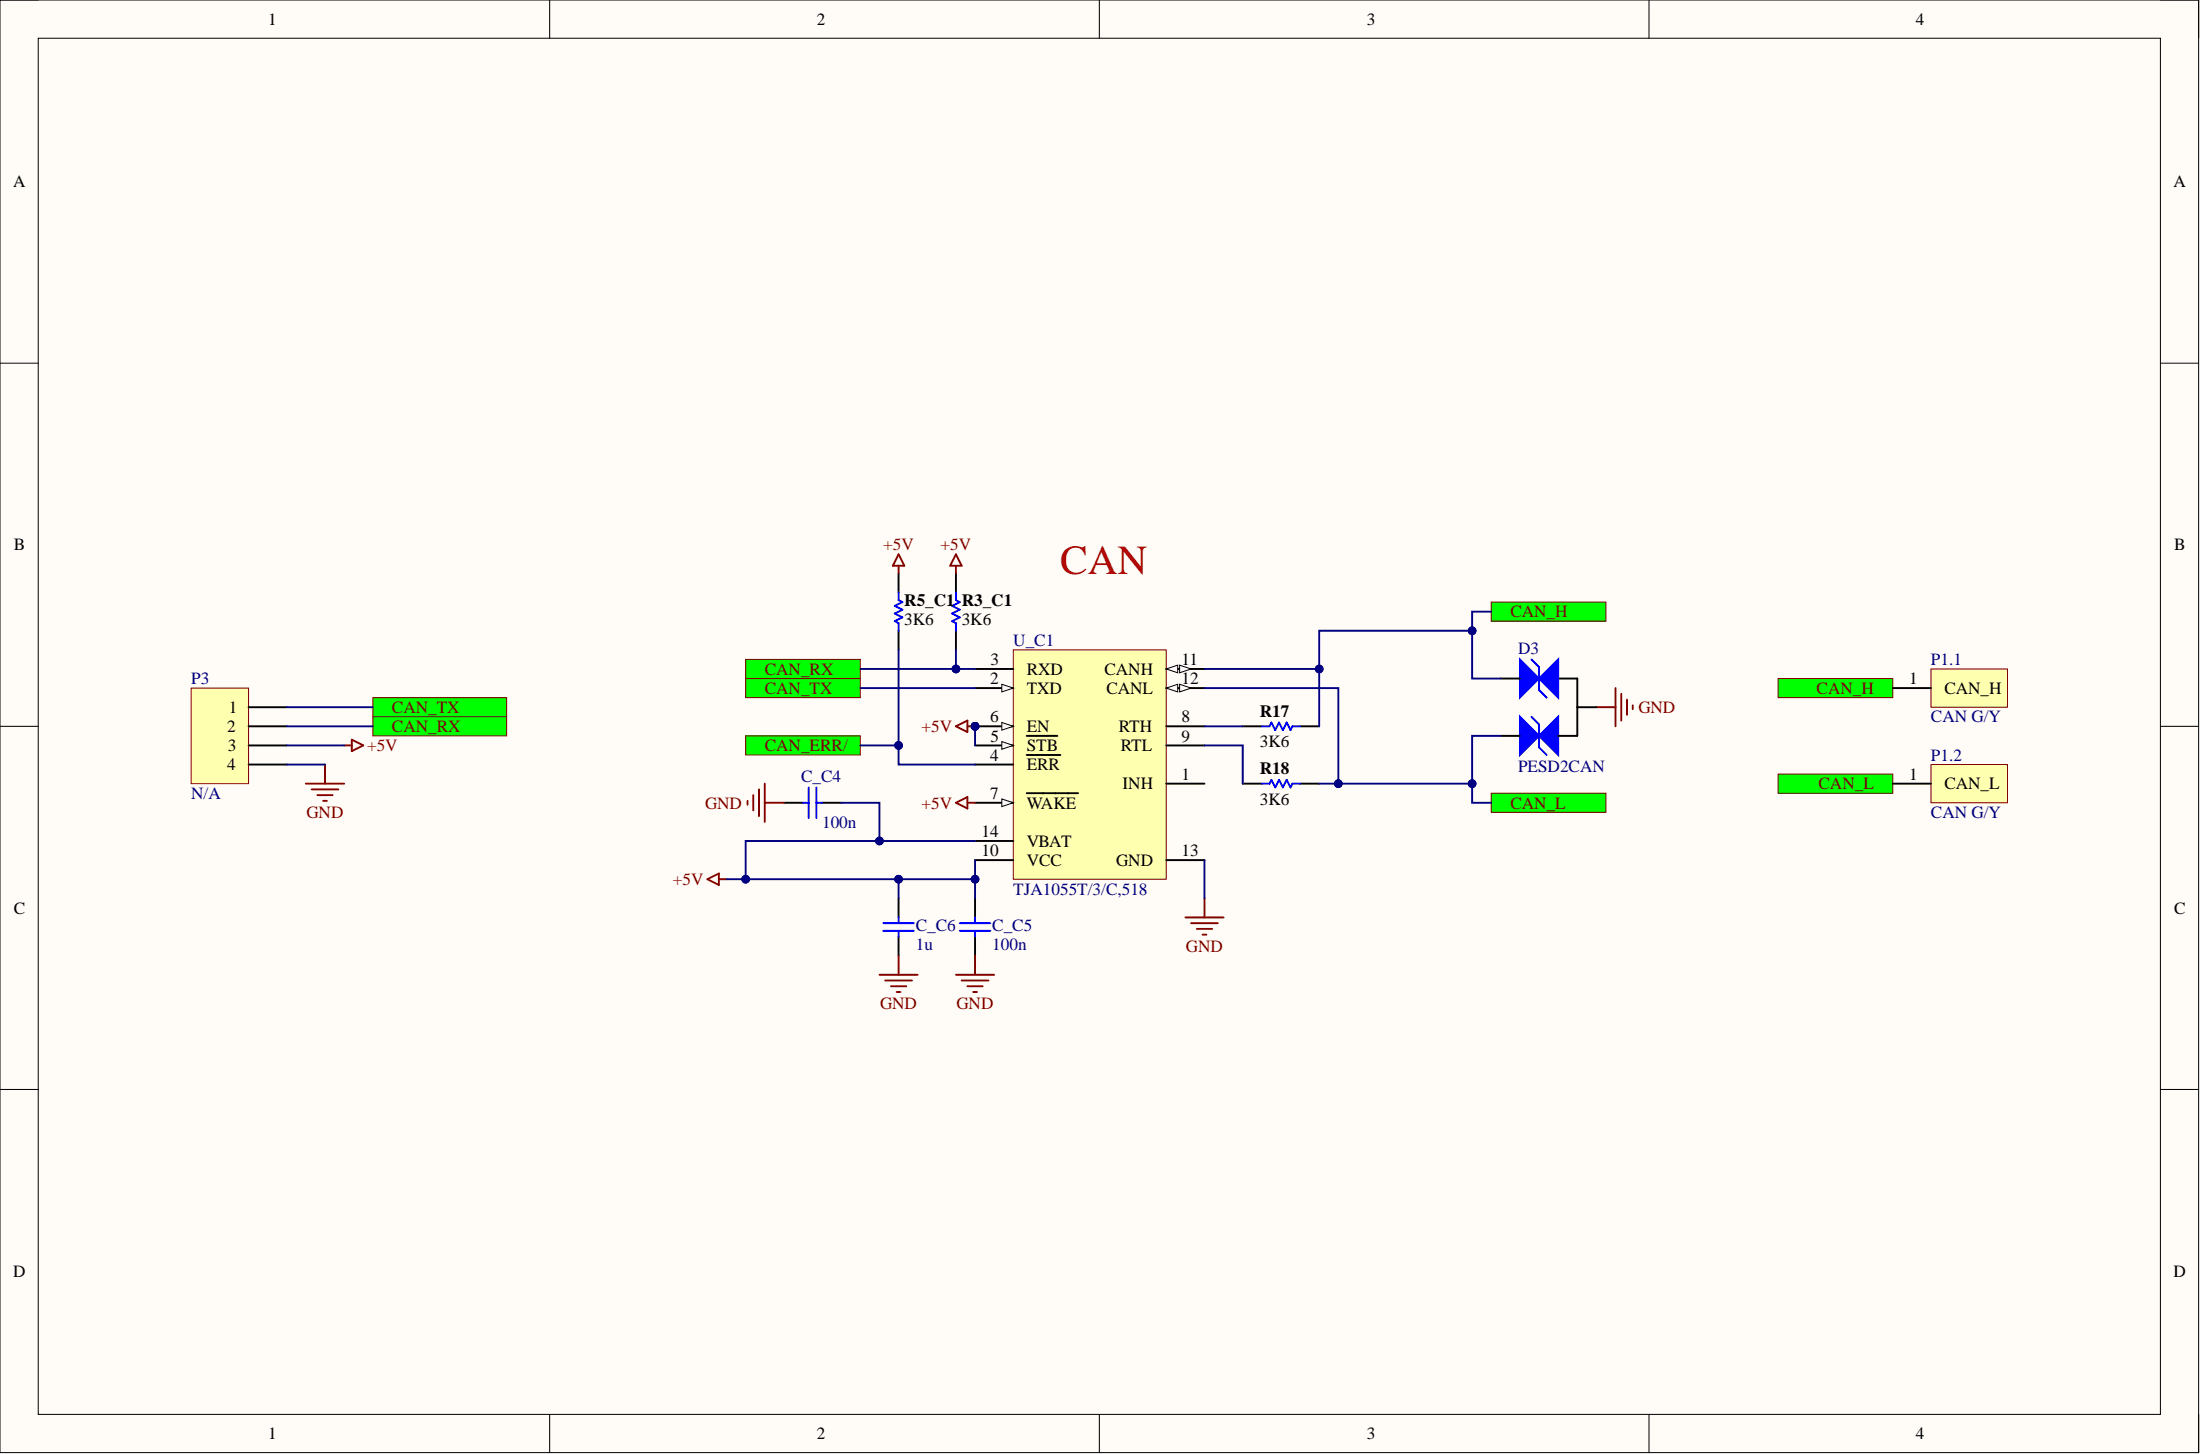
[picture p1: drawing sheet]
<svg xmlns="http://www.w3.org/2000/svg" width="292mm" height="193mm" viewBox="0 0 292 193" stroke-linecap="round" stroke-linejoin="round" font-family="sans-serif">
<path d="M0 0h291.9v192.8h-291.9z" fill-rule="evenodd" fill="#fffcf8"/>
<path d="M0 0h291.9v192.8h-291.9z" fill="none" stroke="#000" stroke-width=".13"/>
<path d="M5.1 5.1h281.7v182.6h-281.7z" fill-rule="evenodd" fill="#fffcf8"/>
<g fill="none" stroke="#000" stroke-width=".13">
<path d="M0 0h5.1M5.1 5.1h281.7v182.6h-281.7zM73 0v5.1M146 0v5.1M218.9 0v5.1M286.8 0h5.1v5.1M0 48.2h5.1M286.8 48.2h5.1M0 96.4h5.1M286.8 96.4h5.1M0 144.6h5.1M286.8 144.6h5.1"/>
<path d="M73 187.7v5.1M146 187.7v5.1M218.9 187.7v5.1M291.9 187.7v5.1"/>
</g>
<path d="M236.1 102.7h15.2v2.6h-15.2z" fill-rule="evenodd" fill="#0f0"/>
<path d="M236.1 102.7h15.2v2.6h-15.2z" fill="none" stroke="#800000" stroke-width=".13"/>
<path d="M236.1 90.1h15.2v2.5h-15.2z" fill-rule="evenodd" fill="#0f0"/>
<path d="M236.1 90.1h15.2v2.5h-15.2z" fill="none" stroke="#800000" stroke-width=".13"/>
<path d="M256.4 101.5h10.1v5h-10.1z" fill-rule="evenodd" fill="#ffffb0"/>
<path d="M256.4 101.5h10.1v5h-10.1z" fill="none" stroke="#800000" stroke-width=".13"/>
<path d="M251.3 104h5.1" fill="none" stroke="#000" stroke-width=".25"/>
<path d="M256.4 88.8h10.1v5.1h-10.1z" fill-rule="evenodd" fill="#ffffb0"/>
<path d="M256.4 88.8h10.1v5.1h-10.1z" fill="none" stroke="#800000" stroke-width=".13"/>
<path d="M251.3 91.3h5.1" fill="none" stroke="#000" stroke-width=".25"/>
<path d="M99 90.1h15.2v2.5h-15.2z" fill-rule="evenodd" fill="#0f0"/>
<path d="M99 90.1h15.2v2.5h-15.2z" fill="none" stroke="#800000" stroke-width=".13"/>
<path d="M104.1 106.5h2.5M109.2 106.5h2.5M129.5 119.2v2.6M129.5 124.3v2.5" fill="none" stroke="#000" stroke-width=".25"/>
<path d="M106.6 106.5h.8M107.4 104.5v4.1M108.4 104.5v4.1M108.4 106.5h.8M127.4 123.5h4.1M127.4 122.5h4.1M129.5 121.8v.7M129.5 123.5v.8" fill="none" stroke="#00f" stroke-width=".25"/>
<path d="M159.9 119.2v2.6M157.4 121.8h5.1M158.1 122.5h3.6M158.9 123.3h2M159.7 124h.5" fill="none" stroke="#800000" stroke-width=".25"/>
<path d="M198 105.3h15.2v2.5h-15.2z" fill-rule="evenodd" fill="#0f0"/>
<path d="M198 105.3h15.2v2.5h-15.2z" fill="none" stroke="#800000" stroke-width=".13"/>
<path d="M198 79.9h15.2v2.5h-15.2z" fill-rule="evenodd" fill="#0f0"/>
<path d="M198 79.9h15.2v2.5h-15.2z" fill="none" stroke="#800000" stroke-width=".13"/>
<path d="M212 93.9h2.5M214.5 91.3v5.1M215.3 92.1v3.5M216 92.8v2.1M216.8 93.6v.5" fill="none" stroke="#800000" stroke-width=".25"/>
<path d="M209.4 90.1v3.8h2.6" fill="none" stroke="#000" stroke-width=".25"/>
<path d="M201.8 95.1l2.5 2.6-2.5 2.5z" fill="#00f"/>
<path d="M201.8 95.1l2.5 2.6-2.5 2.5z" fill="none" stroke="#00f" stroke-width=".25"/>
<path d="M204.3 97.7l2.6-2.6v5.1z" fill="#00f"/>
<path d="M203.3 95.1l1 1v3.1l1.1 1M204.3 97.7l2.6-2.6v5.1z" fill="none" stroke="#00f" stroke-width=".25"/>
<path d="M199.3 97.7h2.5M206.9 90.1h2.5M209.4 93.9v3.8h-2.5" fill="none" stroke="#000" stroke-width=".25"/>
<path d="M201.8 87.5l2.5 2.6-2.5 2.5z" fill="#00f"/>
<path d="M201.8 87.5l2.5 2.6-2.5 2.5z" fill="none" stroke="#00f" stroke-width=".25"/>
<path d="M204.3 90.1l2.6-2.6v5.1z" fill="#00f"/>
<path d="M167.5 96.4h1.1l.2-.5 .5 1 .5-1 .5 1 .5-1 .5 1 .3-.5h1M203.3 87.5l1 1v3.1l1.1 1M204.3 90.1l2.6-2.6v5.1zM167.5 104h1.1l.2-.5 .5 1 .5-1 .5 1 .5-1 .5 1 .3-.5h1M117.3 123.5h4M117.3 122.5h4M119.3 121.8v.7M119.3 123.5v.8" fill="none" stroke="#00f" stroke-width=".25"/>
<path d="M165 96.4h2.5M172.6 96.4h2.6M199.3 90.1h2.5M119.3 119.2v2.6M165 104h2.5M172.6 104h2.6M119.3 124.3v2.5" fill="none" stroke="#000" stroke-width=".25"/>
<g fill="none" stroke="#800000" stroke-width=".25">
<path d="M93.9 116.7l1.5-.8v1.5zM95.4 116.7h1.1M99.3 106.3v.5M100 105.5v2.1M100.8 104.8v3.5M101.5 104v5.1M101.5 106.5h2.6M116.8 129.4h5M117.5 130.1h3.6M118.3 130.9h2M119.1 131.7h.5M119.3 126.8v2.6"/>
<path d="M126.9 129.4h5.1M127.7 130.1h3.5M128.4 130.9h2.1M129.2 131.7h.5M129.5 126.8v2.6"/>
</g>
<circle cx="129.5" cy="96.4" r=".51" fill="#000080"/>
<circle cx="129.5" cy="96.4" r=".51" fill="none" stroke="#000080" stroke-width=".13"/>
<path d="M134.5 86.2h20.3v30.5h-20.3z" fill-rule="evenodd" fill="#ffffb0"/>
<path d="M134.5 86.2h20.3v30.5h-20.3z" fill="none" stroke="#800000" stroke-width=".13"/>
<path d="M129.5 91.3h5M154.8 104h5.1" fill="none" stroke="#000" stroke-width=".25"/>
<path d="M133 90.8l1.5 .5-1.5 .5z" fill="#f8fcff"/>
<path d="M133 90.8l1.5 .5-1.5 .5z" fill="none" stroke="#000" stroke-width=".13"/>
<path d="M129.5 88.8h5M129.5 98.9h5M129.5 101.5h5M136.3 100.2h4.5" fill="none" stroke="#000" stroke-width=".25"/>
<path d="M133 98.4l1.5 .5-1.5 .5z" fill="#f8fcff"/>
<path d="M133 98.4l1.5 .5-1.5 .5z" fill="none" stroke="#000" stroke-width=".13"/>
<path d="M129.5 96.4h5M136.3 97.7h4.1" fill="none" stroke="#000" stroke-width=".25"/>
<path d="M133 95.9l1.5 .5-1.5 .5z" fill="#f8fcff"/>
<path d="M133 95.9l1.5 .5-1.5 .5z" fill="none" stroke="#000" stroke-width=".13"/>
<circle cx="129.5" cy="96.4" r=".51" fill="#000080"/>
<circle cx="129.5" cy="96.4" r=".51" fill="none" stroke="#000080" stroke-width=".13"/>
<path d="M129.5 106.5h5" fill="none" stroke="#000" stroke-width=".25"/>
<path d="M133 106l1.5 .5-1.5 .5z" fill="#f8fcff"/>
<path d="M133 106l1.5 .5-1.5 .5z" fill="none" stroke="#000" stroke-width=".13"/>
<path d="M154.8 96.4h5.1M154.8 98.9h5.1M154.8 88.8h5.1M129.5 114.2h5M136.3 105.3h6.8" fill="none" stroke="#000" stroke-width=".25"/>
<path d="M154.8 88.8l1.6-.5v1z" fill="#f8fcff"/>
<path d="M154.8 88.8l1.6-.5v1z" fill="none" stroke="#000" stroke-width=".13"/>
<path d="M156.6 88.3l1.5 .5-1.5 .5z" fill="#f8fcff"/>
<path d="M156.6 88.3l1.5 .5-1.5 .5z" fill="none" stroke="#000" stroke-width=".13"/>
<path d="M154.8 91.3h5.1" fill="none" stroke="#000" stroke-width=".25"/>
<path d="M154.8 91.3l1.6-.5v1z" fill="#f8fcff"/>
<path d="M154.8 91.3l1.6-.5v1z" fill="none" stroke="#000" stroke-width=".13"/>
<path d="M156.6 90.8l1.5 .5-1.5 .5z" fill="#f8fcff"/>
<path d="M156.6 90.8l1.5 .5-1.5 .5z" fill="none" stroke="#000" stroke-width=".13"/>
<path d="M129.5 111.6h5M154.8 114.2h5.1" fill="none" stroke="#000" stroke-width=".25"/>
<path d="M126.9 96.4l1.5-.8v1.6zM128.4 96.4h1.1" fill="none" stroke="#800000" stroke-width=".25"/>
<circle cx="129.5" cy="96.4" r=".51" fill="#000080"/>
<circle cx="129.5" cy="96.4" r=".51" fill="none" stroke="#000080" stroke-width=".13"/>
<path d="M126.9 106.5l1.5-.7v1.5zM128.4 106.5h1.1" fill="none" stroke="#800000" stroke-width=".25"/>
<path d="M126.9 76.1v2.5M126.9 83.7v2.5" fill="none" stroke="#000" stroke-width=".25"/>
<path d="M126.9 78.6v1.1l.5 .2-1 .5 1 .5-1 .5 1 .5-1 .5 .5 .3v1" fill="none" stroke="#00f" stroke-width=".25"/>
<path d="M99 87.5h15.2v2.6h-15.2z" fill-rule="evenodd" fill="#0f0"/>
<path d="M99 87.5h15.2v2.6h-15.2z" fill="none" stroke="#800000" stroke-width=".13"/>
<path d="M99 97.7h15.2v2.5h-15.2z" fill-rule="evenodd" fill="#0f0"/>
<path d="M99 97.7h15.2v2.5h-15.2z" fill="none" stroke="#800000" stroke-width=".13"/>
<path d="M119.3 76.1v2.5M119.3 83.7v2.5" fill="none" stroke="#000" stroke-width=".25"/>
<path d="M119.3 78.6v1.1l.5 .2-1 .5 1 .5-1 .5 1 .5-1 .5 .5 .3v1" fill="none" stroke="#00f" stroke-width=".25"/>
<path d="M119.3 73.6l.8 1.5h-1.6zM119.3 75.1v1M126.9 73.6l.8 1.5h-1.5zM126.9 75.1v1M45.7 98.9h1M46.7 98.2l1.5 .7-1.5 .8zM40.6 104h5.1M41.4 104.8h3.5M42.1 105.5h2.1M42.9 106.3h.5M43.2 101.5v2.5" fill="none" stroke="#800000" stroke-width=".25"/>
<path d="M49.5 92.6h17.8v2.5h-17.8z" fill-rule="evenodd" fill="#0f0"/>
<path d="M49.5 92.6h17.8v2.5h-17.8z" fill="none" stroke="#800000" stroke-width=".13"/>
<path d="M49.5 95.1h17.8v2.6h-17.8z" fill-rule="evenodd" fill="#0f0"/>
<path d="M49.5 95.1h17.8v2.6h-17.8z" fill="none" stroke="#800000" stroke-width=".13"/>
<path d="M25.4 91.3h7.6v12.7h-7.6z" fill-rule="evenodd" fill="#ffffb0"/>
<path d="M25.4 91.3h7.6v12.7h-7.6z" fill="none" stroke="#800000" stroke-width=".13"/>
<path d="M33 93.9h5.1M33 96.4h5.1M33 98.9h5.1M33 101.5h5.1" fill="none" stroke="#000" stroke-width=".25"/>
<path d="M114.2 91.3h15.3M129.5 96.4v2.5" fill="none" stroke="#000080" stroke-width=".25"/>
<circle cx="129.5" cy="96.4" r=".51" fill="#000080"/>
<circle cx="129.5" cy="96.4" r=".51" fill="none" stroke="#000080" stroke-width=".13"/>
<path d="M119.3 116.7v2.5" fill="none" stroke="#000080" stroke-width=".25"/>
<circle cx="119.3" cy="116.7" r=".51" fill="#000080"/>
<circle cx="119.3" cy="116.7" r=".51" fill="none" stroke="#000080" stroke-width=".13"/>
<path d="M129.5 116.7v2.5" fill="none" stroke="#000080" stroke-width=".25"/>
<circle cx="129.5" cy="116.7" r=".51" fill="#000080"/>
<circle cx="129.5" cy="116.7" r=".51" fill="none" stroke="#000080" stroke-width=".13"/>
<path d="M129.5 114.2v2.5h-33" fill="none" stroke="#000080" stroke-width=".25"/>
<circle cx="129.5" cy="116.7" r=".51" fill="#000080"/>
<circle cx="129.5" cy="116.7" r=".51" fill="none" stroke="#000080" stroke-width=".13"/>
<circle cx="119.3" cy="116.7" r=".51" fill="#000080"/>
<circle cx="119.3" cy="116.7" r=".51" fill="none" stroke="#000080" stroke-width=".13"/>
<circle cx="99" cy="116.7" r=".51" fill="#000080"/>
<circle cx="99" cy="116.7" r=".51" fill="none" stroke="#000080" stroke-width=".13"/>
<path d="M159.9 98.9h5.1v5.1M159.9 88.8h15.3v7.6M159.9 96.4h5.1M159.9 114.2v5" fill="none" stroke="#000080" stroke-width=".25"/>
<circle cx="175.2" cy="88.8" r=".51" fill="#000080"/>
<circle cx="175.2" cy="88.8" r=".51" fill="none" stroke="#000080" stroke-width=".13"/>
<path d="M175.2 88.8v-5.1h20.3v6.4h3.8" fill="none" stroke="#000080" stroke-width=".25"/>
<circle cx="175.2" cy="88.8" r=".51" fill="#000080"/>
<circle cx="175.2" cy="88.8" r=".51" fill="none" stroke="#000080" stroke-width=".13"/>
<circle cx="195.5" cy="83.7" r=".51" fill="#000080"/>
<circle cx="195.5" cy="83.7" r=".51" fill="none" stroke="#000080" stroke-width=".13"/>
<path d="M159.9 91.3h17.8v12.7h-2.5" fill="none" stroke="#000080" stroke-width=".25"/>
<circle cx="177.7" cy="104" r=".51" fill="#000080"/>
<circle cx="177.7" cy="104" r=".51" fill="none" stroke="#000080" stroke-width=".13"/>
<path d="M199.3 97.7h-3.8v6.3h-17.8" fill="none" stroke="#000080" stroke-width=".25"/>
<circle cx="177.7" cy="104" r=".51" fill="#000080"/>
<circle cx="177.7" cy="104" r=".51" fill="none" stroke="#000080" stroke-width=".13"/>
<circle cx="195.5" cy="104" r=".51" fill="#000080"/>
<circle cx="195.5" cy="104" r=".51" fill="none" stroke="#000080" stroke-width=".13"/>
<path d="M198 81.2h-2.5v2.5" fill="none" stroke="#000080" stroke-width=".25"/>
<circle cx="195.5" cy="83.7" r=".51" fill="#000080"/>
<circle cx="195.5" cy="83.7" r=".51" fill="none" stroke="#000080" stroke-width=".13"/>
<path d="M195.5 104v2.5h2.5" fill="none" stroke="#000080" stroke-width=".25"/>
<circle cx="195.5" cy="104" r=".51" fill="#000080"/>
<circle cx="195.5" cy="104" r=".51" fill="none" stroke="#000080" stroke-width=".13"/>
<path d="M111.7 106.5h5.1v5.1h-17.8v5.1" fill="none" stroke="#000080" stroke-width=".25"/>
<circle cx="116.8" cy="111.6" r=".51" fill="#000080"/>
<circle cx="116.8" cy="111.6" r=".51" fill="none" stroke="#000080" stroke-width=".13"/>
<circle cx="99" cy="116.7" r=".51" fill="#000080"/>
<circle cx="99" cy="116.7" r=".51" fill="none" stroke="#000080" stroke-width=".13"/>
<path d="M116.8 111.6h12.7" fill="none" stroke="#000080" stroke-width=".25"/>
<circle cx="116.8" cy="111.6" r=".51" fill="#000080"/>
<circle cx="116.8" cy="111.6" r=".51" fill="none" stroke="#000080" stroke-width=".13"/>
<path d="M114.2 98.9h5.1v2.6h10.2" fill="none" stroke="#000080" stroke-width=".25"/>
<circle cx="119.3" cy="98.9" r=".51" fill="#000080"/>
<circle cx="119.3" cy="98.9" r=".51" fill="none" stroke="#000080" stroke-width=".13"/>
<path d="M114.2 88.8h15.3" fill="none" stroke="#000080" stroke-width=".25"/>
<circle cx="126.9" cy="88.8" r=".51" fill="#000080"/>
<circle cx="126.9" cy="88.8" r=".51" fill="none" stroke="#000080" stroke-width=".13"/>
<path d="M119.3 86.2v12.7" fill="none" stroke="#000080" stroke-width=".25"/>
<circle cx="119.3" cy="98.9" r=".51" fill="#000080"/>
<circle cx="119.3" cy="98.9" r=".51" fill="none" stroke="#000080" stroke-width=".13"/>
<path d="M126.9 86.2v2.6" fill="none" stroke="#000080" stroke-width=".25"/>
<circle cx="126.9" cy="88.8" r=".51" fill="#000080"/>
<circle cx="126.9" cy="88.8" r=".51" fill="none" stroke="#000080" stroke-width=".13"/>
<path d="M38.1 98.9h7.6M38.1 96.4h11.4M38.1 93.9h11.4M38.1 101.5h5.1" fill="none" stroke="#000080" stroke-width=".25"/>
<text font-size="5.5" fill="#f00" x="140.8" y="76.2">CAN</text>
<g font-size="2.3">
<text x="35.6" y="3.3">1</text>
<text x="108.4" y="3.3">2</text>
<text x="181.5" y="3.3">3</text>
<text x="254.4" y="3.3">4</text>
<text x="1.7" y="24.9">A</text>
<text x="288.6" y="24.9">A</text>
<text x="1.8" y="73.1">B</text>
<text x="288.7" y="73.1">B</text>
<text x="120.1" y="80.4">R5_C1 R3_C1</text>
<text x="120.1" y="82.9">3K6</text>
<text x="127.7" y="82.9">3K6</text>
<text x="131.5" y="88.3">3</text>
<text x="136.3" y="89.5">RXD</text>
<text x="146.6" y="89.5">CANH</text>
<text x="156.9" y="88.3">11</text>
<text x="30.4" y="94.6">1</text>
<text x="131.4" y="90.8">2</text>
<text x="131.4" y="95.9">6</text>
<text x="136.3" y="92.1">TXD</text>
<text x="146.9" y="92.1">CANL</text>
<text x="156.9" y="95.9">8</text>
<text x="156.9" y="90.8">12</text>
<text x="167.3" y="95.1">R17</text>
<text x="253.5" y="90.8">1</text>
<text x="258.2" y="92.1">CAN_H</text>
<text x="30.2" y="97.2">2</text>
<text x="30.2" y="99.7">3</text>
<text x="131.4" y="101">4</text>
<text x="131.5" y="98.4">5</text>
<text x="136.3" y="99.7">STB</text>
<text x="136.3" y="97.2">EN</text>
<text x="148.5" y="97.2">RTH</text>
<text x="148.8" y="99.7">RTL</text>
<text x="156.9" y="98.4">9</text>
<text x="167.3" y="99.2">3K6</text>
<text x="30.2" y="102.2">4</text>
<text x="131.4" y="106">7</text>
<text x="136.3" y="102.2">ERR</text>
<text x="136.3" y="107.3">WAKE</text>
<text x="149" y="104.8">INH</text>
<text x="156.9" y="103.5">1</text>
<text x="167.3" y="102.7">R18</text>
<text x="167.3" y="106.8">3K6</text>
<text x="253.5" y="103.5">1</text>
<text x="258.2" y="104.8">CAN_L</text>
<text x="130.3" y="113.6">10</text>
<text x="130.3" y="111.1">14</text>
<text x="136.3" y="112.4">VBAT</text>
<text x="156.9" y="113.6">13</text>
<text x="136.3" y="114.9">VCC</text>
<text x="148.2" y="114.9">GND</text>
<text x="1.8" y="121.3">C</text>
<text x="288.7" y="121.3">C</text>
<text x="1.7" y="169.4">D</text>
<text x="288.6" y="169.4">D</text>
<text x="35.6" y="191">1</text>
<text x="108.4" y="191">2</text>
<text x="181.5" y="191">3</text>
<text x="254.4" y="191">4</text>
</g>
<g font-size="2.3" fill="#800000">
<text x="117.3" y="73.1">+5V</text>
<text x="124.9" y="73.1">+5V</text>
<text x="200.5" y="81.9">CAN_H</text>
<text x="101.5" y="89.5">CAN_RX</text>
<text x="52" y="94.6">CAN_TX</text>
<text x="101.5" y="92.1">CAN_TX</text>
<text x="217.5" y="94.6">GND</text>
<text x="241.2" y="92.1">CAN_H</text>
<text x="48.7" y="99.7">+5V</text>
<text x="52" y="97.2">CAN_RX</text>
<text x="101.5" y="99.7">CAN_ERR/</text>
<text x="122.4" y="97.2">+5V</text>
<text x="93.6" y="107.3">GND</text>
<text x="122.4" y="107.3">+5V</text>
<text x="200.5" y="107.3">CAN_L</text>
<text x="241.4" y="104.8">CAN_L</text>
<text x="40.7" y="108.6">GND</text>
<text x="89.4" y="117.4">+5V</text>
<text x="157.5" y="126.3">GND</text>
<text x="116.9" y="133.9">GND</text>
<text x="127" y="133.9">GND</text>
</g>
<g font-size="2.3" fill="#000080">
<text x="134.5" y="85.7">U_C1</text>
<text x="201.6" y="86.8">D3</text>
<text x="256.4" y="88.3">P1.1</text>
<text x="25.4" y="90.8">P3</text>
<text x="256.4" y="95.9">CAN G/Y</text>
<text x="256.4" y="101">P1.2</text>
<text x="25.4" y="106">N/A</text>
<text x="106.4" y="103.7">C_C4</text>
<text x="201.6" y="102.5">PESD2CAN</text>
<text x="109.2" y="109.8">100n</text>
<text x="256.4" y="108.6">CAN G/Y</text>
<text x="134.5" y="118.7">TJA1055T/3/C,518</text>
<text x="121.6" y="123.5">C_C6</text>
<text x="131.7" y="123.5">C_C5</text>
<text x="121.6" y="126.1">1u</text>
<text x="131.7" y="126.1">100n</text>
</g>
</svg>
